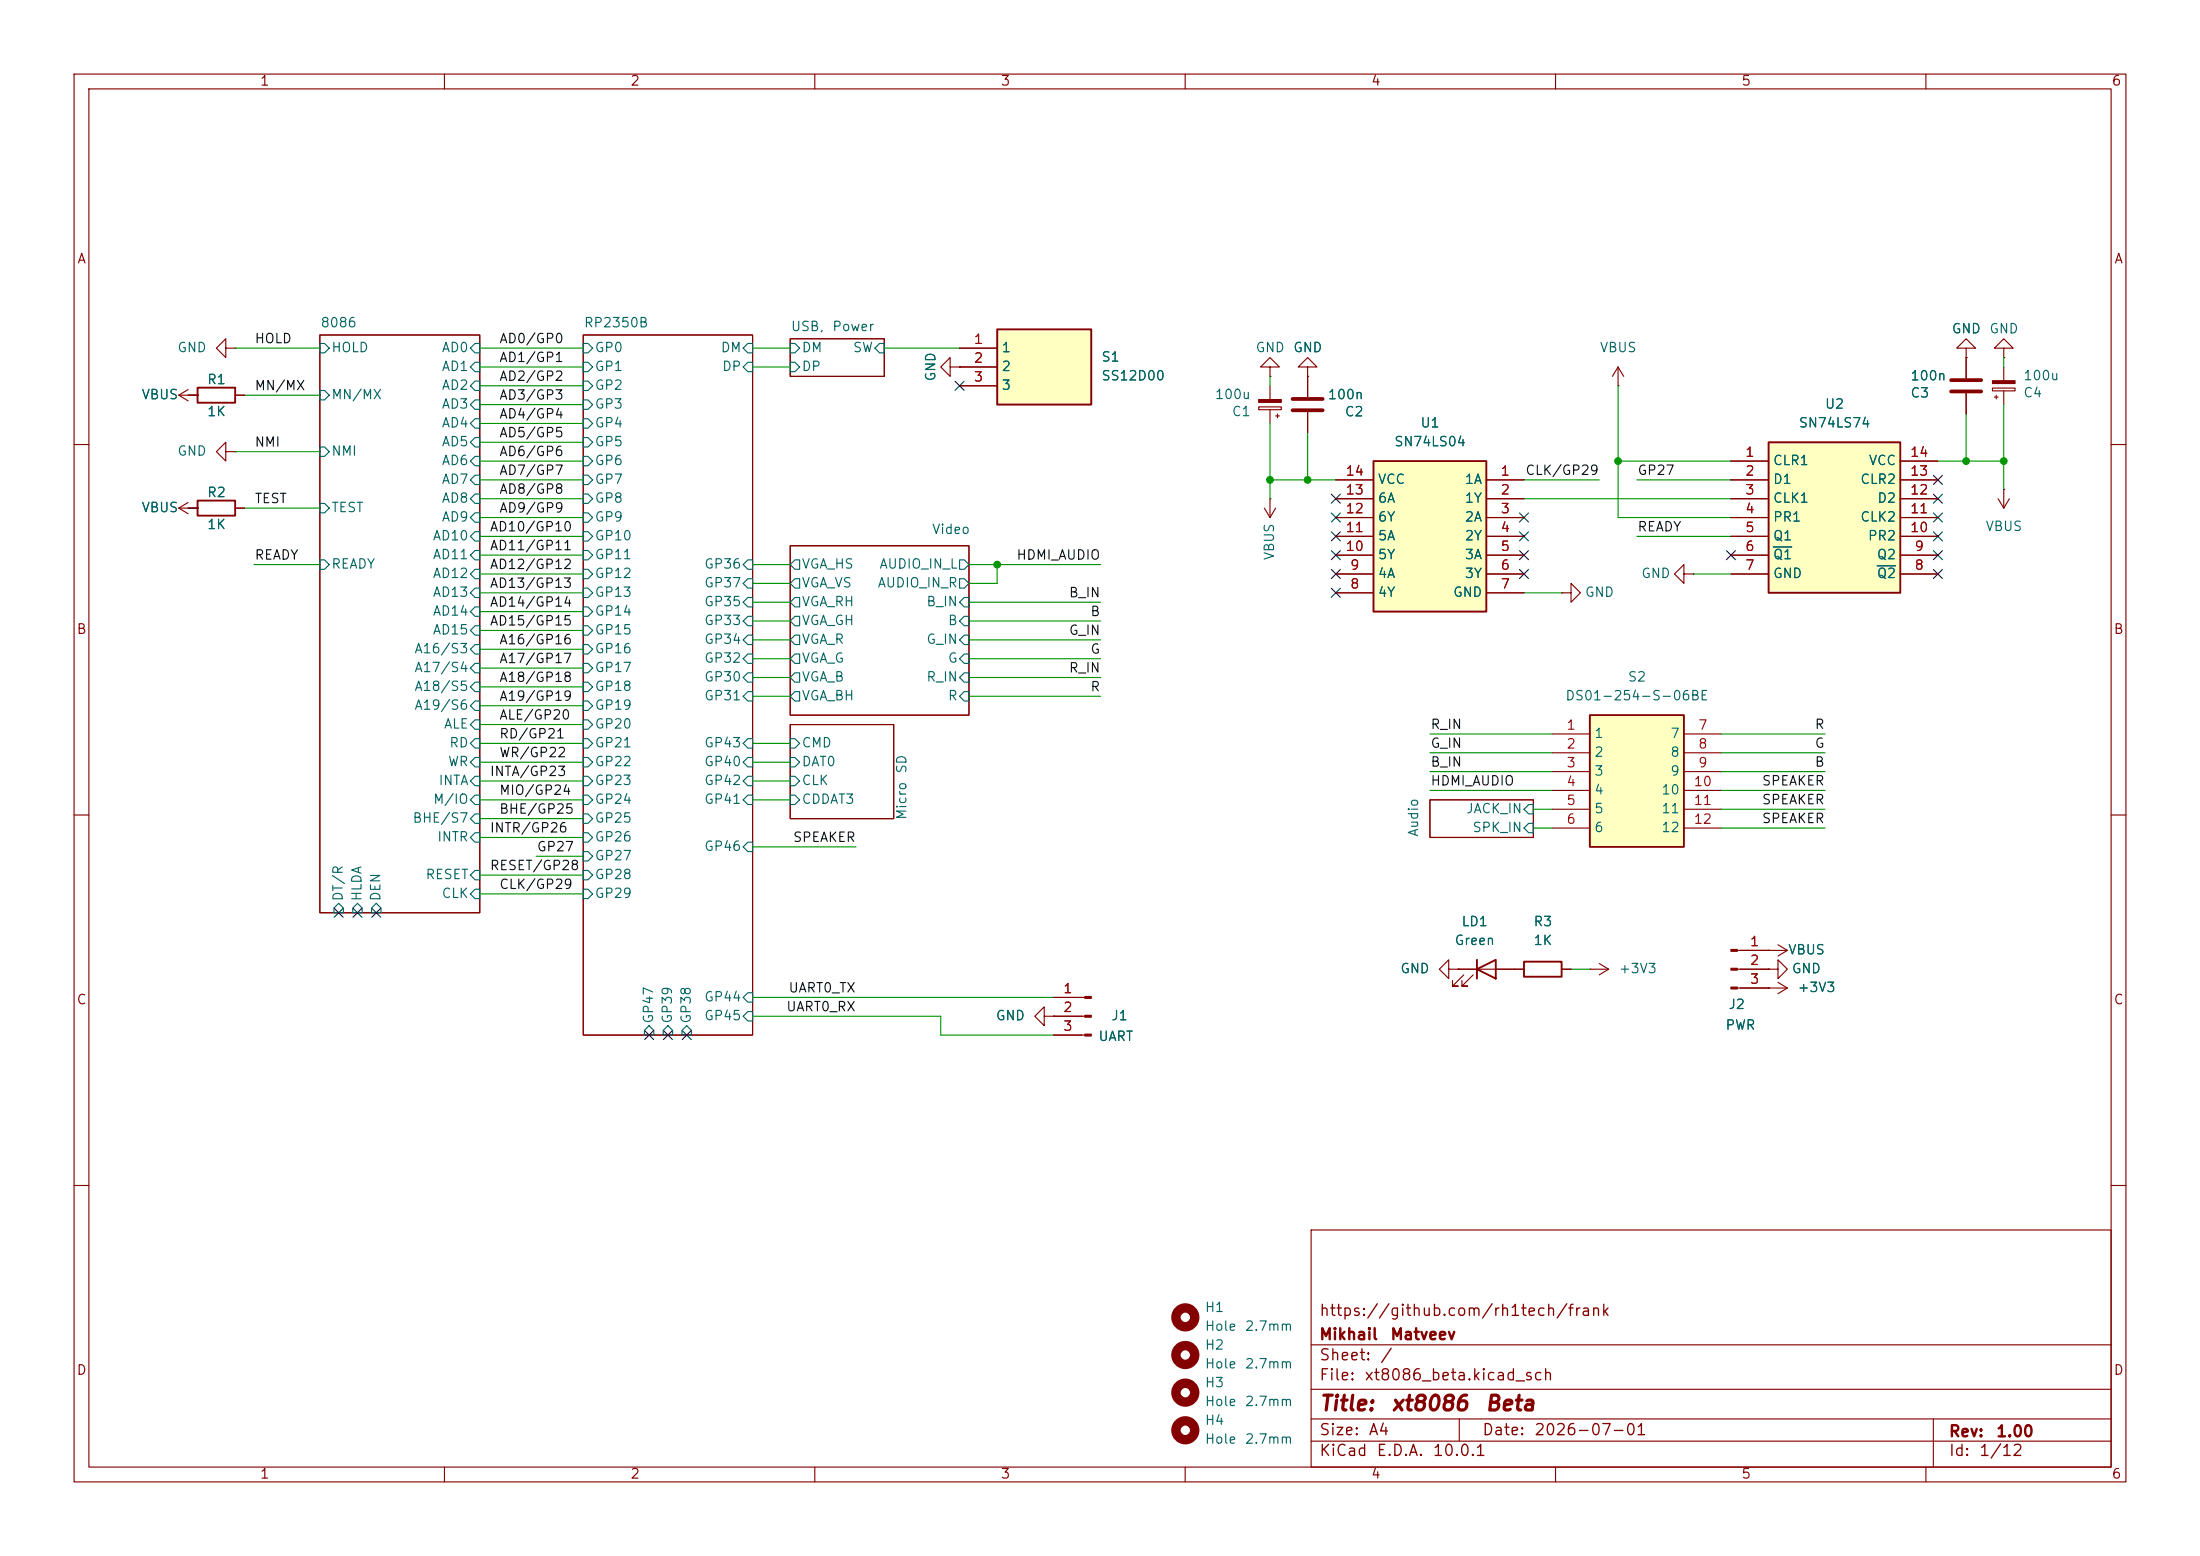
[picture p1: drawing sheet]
<svg xmlns="http://www.w3.org/2000/svg" width="297mm" height="210mm" viewBox="0 0 297 210" stroke-linecap="round" stroke-linejoin="round" font-family="sans-serif">
<g fill="none" stroke="#840000" stroke-width=".15">
<path d="M10 10h277v190h-277zM12 12h273v186h-273zM60 10v2M110 10v2M160 10v2M210 10v2M260 10v2M43.2 45.2h21.6v78h-21.6zM78.7 45.2h22.9v94.5h-22.9zM106.7 45.7h12.7v5.1h-12.7zM10 60h2M106.7 73.7h24.1v22.8h-24.1z"/>
<path d="M285 60h2M106.7 97.8h13.9v12.7h-13.9zM10 110h2M193 108h14v5h-14zM285 110h2M10 160h2M177 166h108v32h-108zM285 160h2M60 198v2M110 198v2M160 198v2M177 194.5h108"/>
<path d="M177 191.5h108M177 187.5h108M177 181.5h108M197 191.5v3M210 198v2M260 198v2M261 191.5v6.5"/>
</g>
<g fill="none" stroke="#006464" stroke-width=".15">
<path d="M43.2 46.4h.6l.6 .6-.6 .6h-.6zM43.2 52.7h.6l.6 .6-.6 .7h-.6zM64.1 46.4h.7v1.2h-.7l-.6-.6zM64.1 48.9h.7v1.3h-.7l-.6-.7zM64.1 51.4h.7v1.3h-.7l-.6-.6zM64.1 54h.7v1.2h-.7l-.6-.6zM64.1 56.5h.7v1.3h-.7l-.6-.6zM64.1 59.1h.7v1.2h-.7l-.6-.6zM78.7 46.4h.7l.6 .6-.6 .6h-.7zM78.7 48.9h.7l.6 .6-.6 .7h-.7zM78.7 51.4h.7l.6 .7-.6 .6h-.7zM78.7 54h.7l.6 .6-.6 .6h-.7z"/>
<path d="M78.7 56.5h.7l.6 .7-.6 .6h-.7zM78.7 59.1h.7l.6 .6-.6 .6h-.7zM100.3 47l.7-.6h.6v1.2h-.6zM101 48.9h.6v1.3h-.6l-.7-.7zM106.7 46.4h.6l.6 .6-.6 .6h-.6zM106.7 48.9h.6l.6 .6-.6 .7h-.6zM118.1 47l.6-.6h.7v1.2h-.7zM43.2 60.3h.6l.6 .7-.6 .6h-.6zM43.2 67.9h.6l.6 .7-.6 .6h-.6zM43.2 75.6h.6l.6 .6-.6 .6h-.6zM64.1 61.6h.7v1.3h-.7l-.6-.7zM64.1 64.1h.7v1.3h-.7l-.6-.6z"/>
<path d="M64.1 66.7h.7v1.2h-.7l-.6-.6zM64.1 69.2h.7v1.3h-.7l-.6-.6zM64.1 71.8h.7v1.2h-.7l-.6-.6zM64.1 74.3h.7v1.3h-.7l-.6-.7zM64.1 76.8h.7v1.3h-.7l-.6-.6zM64.1 79.4h.7v1.2h-.7l-.6-.6zM78.7 61.6h.7l.6 .6-.6 .7h-.7zM78.7 64.1h.7l.6 .7-.6 .6h-.7zM78.7 66.7h.7l.6 .6-.6 .6h-.7zM78.7 69.2h.7l.6 .7-.6 .6h-.7zM78.7 71.8h.7l.6 .6-.6 .6h-.7zM78.7 74.3h.7l.6 .6-.6 .7h-.7z"/>
<path d="M78.7 76.8h.7l.6 .7-.6 .6h-.7zM78.7 79.4h.7l.6 .6-.6 .6h-.7zM100.3 76.2l.7-.6h.6v1.2h-.6zM101 78.1h.6v1.3h-.6l-.7-.7zM107.3 75.6h.6v1.2h-.6l-.6-.6zM107.3 78.1h.6v1.3h-.6l-.6-.7zM129.5 75.6h.7l.6 .6-.6 .6h-.7zM129.5 78.1h.7l.6 .6-.6 .7h-.7zM64.1 87h.7v1.3h-.7l-.6-.7zM64.1 89.5h.7v1.3h-.7l-.6-.6zM64.1 92.1h.7v1.2h-.7l-.6-.6zM64.1 94.6h.7v1.3h-.7l-.6-.6z"/>
<path d="M64.1 81.9h.7v1.3h-.7l-.6-.6zM64.1 84.5h.7v1.2h-.7l-.6-.6zM64.1 97.2h.7v1.2h-.7l-.6-.6zM64.1 99.7h.7v1.3h-.7l-.6-.7zM78.7 81.9h.7l.6 .7-.6 .6h-.7zM78.7 84.5h.7l.6 .6-.6 .6h-.7zM78.7 87h.7l.6 .6-.6 .7h-.7zM78.7 89.5h.7l.6 .7-.6 .6h-.7zM78.7 92.1h.7l.6 .6-.6 .6h-.7zM78.7 94.6h.7l.6 .7-.6 .6h-.7zM78.7 97.2h.7l.6 .6-.6 .6h-.7zM78.7 99.7h.7l.6 .6-.6 .7h-.7z"/>
<path d="M100.3 94l.7-.7h.6v1.3h-.6zM100.3 83.8l.7-.6h.6v1.3h-.6zM100.3 81.3l.7-.7h.6v1.3h-.6zM101 90.8h.6v1.3h-.6l-.7-.7zM101 88.3h.6v1.2h-.6l-.7-.6zM101 85.7h.6v1.3h-.6l-.7-.6zM101 99.7h.6v1.3h-.6l-.7-.7zM106.7 99.7h.6l.6 .6-.6 .7h-.6zM107.3 80.6h.6v1.3h-.6l-.6-.6zM107.3 83.2h.6v1.3h-.6l-.6-.7zM107.3 85.7h.6v1.3h-.6l-.6-.6zM107.3 88.3h.6v1.2h-.6l-.6-.6z"/>
<path d="M107.3 90.8h.6v1.3h-.6l-.6-.7zM107.3 93.3h.6v1.3h-.6l-.6-.6zM130.2 83.2h.6v1.3h-.6l-.7-.7zM130.2 80.6h.6v1.3h-.6l-.7-.6zM130.2 88.3h.6v1.2h-.6l-.7-.6zM130.2 85.7h.6v1.3h-.6l-.7-.6zM130.2 93.3h.6v1.3h-.6l-.7-.6zM130.2 90.8h.6v1.3h-.6l-.7-.7zM64.1 109.9h.7v1.2h-.7l-.6-.6zM64.1 104.8h.7v1.2h-.7l-.6-.6zM64.1 112.4h.7v1.3h-.7l-.6-.7zM64.1 107.3h.7v1.3h-.7l-.6-.6z"/>
<path d="M64.1 117.5h.7v1.2h-.7l-.6-.6zM64.1 102.2h.7v1.3h-.7l-.6-.6zM78.7 102.2h.7l.6 .7-.6 .6h-.7zM78.7 104.8h.7l.6 .6-.6 .6h-.7zM78.7 107.3h.7l.6 .7-.6 .6h-.7zM78.7 109.9h.7l.6 .6-.6 .6h-.7zM78.7 112.4h.7l.6 .6-.6 .7h-.7zM78.7 114.9h.7l.6 .7-.6 .6h-.7zM78.7 117.5h.7l.6 .6-.6 .6h-.7zM100.3 105.4l.7-.6h.6v1.2h-.6zM101 102.2h.6v1.3h-.6l-.7-.6zM101 107.3h.6v1.3h-.6l-.7-.6z"/>
<path d="M101 113.7h.6v1.2h-.6l-.7-.6zM106.7 102.2h.6l.6 .7-.6 .6h-.6zM106.7 104.8h.6l.6 .6-.6 .6h-.6zM106.7 107.3h.6l.6 .7-.6 .6h-.6zM206.4 108.6h.6v1.3h-.6l-.7-.7zM206.4 111.1h.6v1.3h-.6l-.7-.6zM45.7 121.9l.7 .7v.6h-1.3v-.6zM47.6 122.6l.7-.7 .6 .7v.6h-1.3zM50.2 122.6l.6-.7 .6 .7v.6h-1.2zM64.1 120h.7v1.3h-.7l-.6-.6zM78.7 120h.7l.6 .7-.6 .6h-.7zM87.6 138.4l.7 .7v.6h-1.3v-.6z"/>
<path d="M90.2 138.4l.6 .7v.6h-1.3v-.6zM92.7 138.4l.6 .7v.6h-1.2v-.6zM100.3 134.6l.7-.6h.6v1.3h-.6zM101 136.5h.6v1.3h-.6l-.7-.6z"/>
</g>
<path d="M134.6 44.5h12.7v10.1h-12.7z" fill="#ffffc2"/>
<path d="M134.6 44.5h12.7v10.1h-12.7z" fill="none" stroke="#840000" stroke-width=".25"/>
<path d="M128.3 49.5v-1.2l-1.3 1.2 1.3 1.3v-1.3h1.2M129.5 49.5h.1M129.5 47h5.1M129.5 49.5h5.1M129.5 52.1h5.1M269.7 67.3l.8 1.3M270.5 66h.1M270.5 66v2.6M271.3 67.3l-.8 1.3" fill="none" stroke="#840000" stroke-width=".15"/>
<g fill="none" stroke="#840000" stroke-width="1.3">
<circle cx="160" cy="177.8" r="1.27"/>
<circle cx="160" cy="188" r="1.27"/>
</g>
<path d="M185.4 62.2h15.3v20.4h-15.3z" fill="#ffffc2"/>
<path d="M26.7 52.3h5v2.1h-5zM26.7 67.6h5v2h-5zM185.4 62.2h15.3v20.4h-15.3zM199.4 130.8l2.5-1.3v2.6zM199.4 129.5v2.6M205.7 129.8h5.1v2h-5.1z" fill="none" stroke="#840000" stroke-width=".25"/>
<g fill="none" stroke="#840000" stroke-width=".15">
<path d="M24.1 53.3l1.3 .8M24.1 53.3h2.6M25.4 52.6l-1.3 .7M26.7 53.3h.1M30.5 47v-1.3l-1.3 1.3 1.3 1.3v-1.3h1.2M31.7 47h.1M31.7 53.3h1.3M169.9 54.9h3.1v.4h-3.1zM171.4 49.5h1.3l-1.3-1.2-1.2 1.2h1.2v1.3M171.4 50.8h.1M171.4 52.1v1.8M171.4 55.3v1.9"/>
<path d="M172.2 56.1h.5M172.5 55.9v.5M176.5 49.5h1.3l-1.3-1.2-1.2 1.2h1.2v1.3M176.5 50.8h.1M176.5 50.8v2.8M176.5 55.6v2.8M218.4 52.1h.1M218.4 49.5l.8 1.3M218.4 49.5l-.7 1.3M218.4 49.5v2.6M265.4 47h-1.2l1.2-1.3 1.3 1.3h-1.3v1.3M265.4 48.3h.1"/>
<path d="M265.4 48.3v2.8M265.4 53.1v2.8M269 52.4h3v.4h-3zM269.2 53.6h.5M269.5 53.3v.5M270.5 47h-1.3l1.3-1.3 1.3 1.3h-1.3v1.3M270.5 48.3h.1M270.5 49.5v1.9M270.5 52.8v1.8M25.4 68.6h1.3M31.7 68.6h1.3M170.7 68.6l.7 1.3"/>
<path d="M171.4 67.3h.1M171.4 67.3v2.6M172.2 68.6l-.8 1.3M180.3 64.8h5.1M180.3 67.3h5.1M180.3 69.9h5.1M180.3 72.4h5.1M180.3 74.9h5.1M180.3 77.5h5.1M200.7 64.8h5M200.7 67.3h5M200.7 69.9h5"/>
<path d="M200.7 72.4h5M200.7 74.9h5M200.7 77.5h5M227.3 77.5v-1.3l-1.2 1.3 1.2 1.2v-1.2h1.3M228.6 77.5h.1M180.3 80h5.1M200.7 80h5M210.8 80h1.3v-1.3l1.3 1.3-1.3 1.3v-1.3M210.8 80h.1M195.6 130.8v-1.3l-1.3 1.3 1.3 1.3v-1.3h1.2M196.8 130.8h.1M196.8 130.8h8.9"/>
<path d="M197.6 131.6l-1.5 1.5h.7h-.7v-.8M198.9 131.6l-1.5 1.5h.7h-.7v-.8M210.8 130.8h1.3M238.8 133.4h.1M238.8 133.4h2.5M240 132.6l1.3 .8M241.3 133.4l-1.3 .7"/>
</g>
<path d="M174.5 55.4h4.1M174.5 53.8h4.1M263.4 52.8h4.1M263.4 51.3h4.1" fill="none" stroke="#840000" stroke-width=".51"/>
<g fill="#840000" stroke="#840000" stroke-width=".15">
<path d="M169.9 53.9h3.1v.4h-3.1z"/>
<path d="M269 51.4h3v.4h-3z"/>
</g>
<circle cx="160" cy="193" r="1.27" fill="none" stroke="#840000" stroke-width="1.3"/>
<path d="M238.8 59.7h17.7v20.3h-17.7z" fill="#ffffc2"/>
<path d="M238.8 59.7h17.7v20.3h-17.7z" fill="none" stroke="#840000" stroke-width=".25"/>
<g fill="none" stroke="#840000" stroke-width=".15">
<path d="M233.7 62.2h5.1M233.7 64.8h5.1M233.7 67.3h5.1M233.7 69.9h5.1M233.7 72.4h5.1M233.7 74.9h5.1M233.7 77.5h5.1M256.5 62.2h5.1M256.5 64.8h5.1M256.5 67.3h5.1M256.5 69.9h5.1M256.5 72.4h5.1"/>
<path d="M256.5 74.9h5.1M256.5 77.5h5.1M141 137.2v1.2l-1.3-1.2 1.3-1.3v1.3h1.2M142.2 137.2h.1"/>
</g>
<path d="M239.4 73.8h2.5M253.4 76.4h2.5" fill="none" stroke="#006464" stroke-width=".15"/>
<path d="M214.6 96.5h12.7v17.8h-12.7z" fill="#ffffc2"/>
<path d="M214.6 96.5h12.7v17.8h-12.7z" fill="none" stroke="#840000" stroke-width=".25"/>
<g fill="none" stroke="#840000" stroke-width=".15">
<path d="M25.4 53.3h1.3M26.7 53.3h.1M31.7 53.3h1.3M129.5 49.5h.1M129.5 47h5.1M129.5 49.5h5.1M129.5 52.1h5.1M176.5 50.8h.1M176.5 50.8v2.8M176.5 55.6v2.8M265.4 48.3h.1M265.4 48.3v2.8"/>
<path d="M265.4 53.1v2.8M24.1 68.6l1.3 .7M24.1 68.6h2.6M25.4 67.8l-1.3 .8M26.7 68.6h.1M30.5 61v-1.3l-1.3 1.3 1.3 1.2v-1.2h1.2M31.7 61h.1M31.7 68.6h1.3M180.3 64.8h5.1M180.3 67.3h5.1M180.3 69.9h5.1M180.3 72.4h5.1"/>
<path d="M180.3 74.9h5.1M180.3 77.5h5.1M200.7 64.8h5M200.7 67.3h5M200.7 69.9h5M200.7 72.4h5M200.7 74.9h5M200.7 77.5h5M233.7 62.2h5.1M233.7 64.8h5.1M233.7 67.3h5.1M233.7 69.9h5.1"/>
<path d="M233.7 72.4h5.1M233.7 74.9h5.1M233.7 77.5h5.1M256.5 62.2h5.1M256.5 64.8h5.1M256.5 67.3h5.1M256.5 69.9h5.1M256.5 72.4h5.1M256.5 74.9h5.1M256.5 77.5h5.1M180.3 80h5.1M200.7 80h5"/>
<path d="M209.5 99.1h5.1M227.3 99.1h5.1M209.5 101.6h5.1M209.5 104.1h5.1M209.5 106.7h5.1M209.5 109.2h5.1M209.5 111.8h5.1M227.3 101.6h5.1M227.3 104.1h5.1M227.3 106.7h5.1M227.3 109.2h5.1M227.3 111.8h5.1"/>
<path d="M142.2 137.2h.1M142.2 134.6h4.3M142.2 137.2h4.3M142.2 139.7h4.3M196.8 130.8h.1M196.8 130.8h2.6M201.9 130.8h3.8M210.8 130.8h1.3M214.6 130.8h.1M214.6 130.8h2.6M215.9 130l1.3 .8M217.2 130.8l-1.3 .8"/>
<path d="M234.5 128.3h6.8M234.5 130.8h4.3M234.5 133.4h4.3M238.8 128.3h.1M238.8 130.8h1.2v-1.3l1.3 1.3-1.3 1.3v-1.3M238.8 130.8h.1M238.8 133.4h.1M240 127.5l1.3 .8M241.3 128.3l-1.3 .7"/>
</g>
<g fill="#840000" stroke="#840000" stroke-width=".15">
<path d="M146.5 134.5h.8v.2h-.8z"/>
<path d="M146.5 137h.8v.3h-.8z"/>
<path d="M146.5 139.6h.8v.2h-.8z"/>
<path d="M233.7 128.1h.8v.3h-.8z"/>
<path d="M233.7 130.7h.8v.2h-.8z"/>
<path d="M233.7 133.2h.8v.3h-.8z"/>
</g>
<circle cx="160" cy="182.9" r="1.27" fill="none" stroke="#840000" stroke-width="1.3"/>
<g fill="none" stroke="#009600" stroke-width=".15">
<path d="M25.4 53.3h1.3M31.7 47h11.5M33 53.3h10.2M64.8 52.1h13.9M64.8 54.6h13.9M64.8 47h13.9M64.8 49.5h13.9M64.8 57.2h13.9M64.8 59.7h13.9M101.6 47h5.1M101.6 49.5h5.1M119.4 47h10.1"/>
<path d="M171.4 50.8v1.3M171.4 57.2v10.1M176.5 58.4v6.4M218.4 52.1v17.8h15.3M265.4 55.9v6.3M270.5 48.3v1.2M270.5 54.6v11.4M25.4 68.6h1.3M31.7 61h11.5M33 68.6h10.2M34.3 76.2h8.9M64.8 64.8h13.9"/>
<path d="M64.8 62.2h13.9M64.8 67.3h13.9M64.8 72.4h13.9M64.8 74.9h13.9M64.8 69.9h13.9M64.8 77.5h13.9M101.6 78.7h5.1M101.6 76.2h5.1M130.8 76.2h17.8M134.6 76.2v2.5h-3.8M171.4 64.8h8.9M205.7 64.8h10.2"/>
<path d="M205.7 67.3h28M218.4 62.2h15.3M221 64.8h12.7M221 72.4h12.7M228.6 77.5h5.1M261.6 62.2h8.9M64.8 80h13.9M64.8 95.3h13.9M64.8 97.8h13.9M64.8 92.7h13.9M64.8 87.6h13.9M64.8 85.1h13.9"/>
<path d="M64.8 82.6h13.9M64.8 90.2h13.9M101.6 91.4h5.1M101.6 81.3h5.1M101.6 86.4h5.1M101.6 88.9h5.1M101.6 83.8h5.1M101.6 94h5.1M130.8 91.4h17.8M130.8 81.3h17.8M130.8 86.4h17.8M130.8 88.9h17.8"/>
<path d="M130.8 83.8h17.8M130.8 94h17.8M193 99.1h16.5M205.7 80h5.1M232.4 99.1h14M64.8 105.4h13.9M64.8 108h13.9M64.8 110.5h13.9M64.8 113h13.9M64.8 118.1h13.9M64.8 100.3h13.9M64.8 102.9h13.9"/>
<path d="M72.4 115.6h6.3M101.6 105.4h5.1M101.6 108h5.1M101.6 100.3h5.1M101.6 102.9h5.1M101.6 114.3h14M193 104.1h16.5M193 101.6h16.5M193 106.7h16.5M207 111.8h2.5M207 109.2h2.5M232.4 104.1h14"/>
<path d="M232.4 101.6h14M232.4 111.8h14M232.4 109.2h14M232.4 106.7h14M64.8 120.7h13.9M101.6 137.2h25.4v2.5h15.2M101.6 134.6h40.6M212.1 130.8h2.5"/>
</g>
<g fill="none" stroke="#000084" stroke-width=".15">
<path d="M128.9 51.5l1.2 1.2M130.1 51.5l-1.2 1.2M179.7 66.7l1.2 1.2M179.7 74.3l1.2 1.2M179.7 79.4l1.2 1.2M179.7 71.8l1.2 1.2M179.7 69.2l1.2 1.3M179.7 76.9l1.2 1.2M180.9 66.7l-1.2 1.2M180.9 74.3l-1.2 1.2M180.9 79.4l-1.2 1.2M180.9 71.8l-1.2 1.2"/>
<path d="M180.9 69.2l-1.2 1.3M180.9 76.9l-1.2 1.2M205.1 76.9l1.2 1.2M205.1 74.3l1.2 1.2M205.1 69.2l1.2 1.3M205.1 71.8l1.2 1.2M206.3 76.9l-1.2 1.2M206.3 74.3l-1.2 1.2M206.3 69.2l-1.2 1.3M206.3 71.8l-1.2 1.2M233.1 74.3l1.2 1.2M234.3 74.3l-1.2 1.2"/>
<path d="M261 69.2l1.2 1.3M261 71.8l1.2 1.2M261 66.7l1.2 1.2M261 74.3l1.2 1.2M261 64.2l1.2 1.2M261 76.9l1.2 1.2M262.2 69.2l-1.2 1.3M262.2 71.8l-1.2 1.2M262.2 66.7l-1.2 1.2M262.2 74.3l-1.2 1.2M262.2 64.2l-1.2 1.2M262.2 76.9l-1.2 1.2"/>
<path d="M45.1 122.6l1.2 1.2M46.3 122.6l-1.2 1.2M47.7 122.6l1.2 1.2M48.9 122.6l-1.2 1.2M50.2 122.6l1.2 1.2M51.4 122.6l-1.2 1.2M87 139.1l1.2 1.2M88.2 139.1l-1.2 1.2M89.6 139.1l1.2 1.2M90.8 139.1l-1.2 1.2M92.1 139.1l1.2 1.2M93.3 139.1l-1.2 1.2"/>
</g>
<path d="M239.4 73.8h2.5M253.4 76.4h2.5" fill="none" stroke="#006464" stroke-width=".15"/>
<g fill="#009600" stroke="#009600" stroke-width=".14">
<circle cx="265.4" cy="62.2" r=".46"/>
<circle cx="270.5" cy="62.2" r=".46"/>
<circle cx="218.4" cy="62.2" r=".46"/>
<circle cx="176.5" cy="64.8" r=".46"/>
<circle cx="171.4" cy="64.8" r=".46"/>
<circle cx="134.6" cy="76.2" r=".46"/>
</g>
<g font-size="2" fill="#840000">
<text x="178" y="190.9">Title:</text>
<text x="187.7" y="190.9">xt8086</text>
<text x="200.4" y="190.9">Beta</text>
</g>
<g font-size="1.5" fill="#840000">
<text x="178" y="178">https://github.com/rh1tech/frank</text>
<text x="178" y="184">Sheet:</text>
<text x="178" y="181.2">Mikhail</text>
<text x="186.2" y="184">/</text>
<text x="187.6" y="181.2">Matveev</text>
<text x="178" y="186.7">File:</text>
<text x="184.1" y="186.7">xt8086_beta.kicad_sch</text>
<text x="178" y="196.9">KiCad</text>
<text x="178" y="194.1">Size:</text>
<text x="184.7" y="194.1">A4</text>
<text x="185.7" y="196.9">E.D.A.</text>
<text x="193.3" y="196.9">10.0.1</text>
<text x="200" y="194.1">Date:</text>
<text x="207" y="194.1">2026-07-01</text>
<text x="263" y="194.3">Rev:</text>
<text x="263" y="196.9">Id:</text>
<text x="267.1" y="196.9">1/12</text>
<text x="269.4" y="194.3">1.00</text>
</g>
<g font-size="1.3" fill="#840000">
<text x="35" y="11.9">1</text>
<text x="85" y="11.9">2</text>
<text x="135" y="11.9">3</text>
<text x="185" y="11.9">4</text>
<text x="235" y="11.9">5</text>
<text x="285" y="11.9">6</text>
<text x="10.3" y="35.9">A</text>
<text x="285.3" y="35.9">A</text>
<text x="10.3" y="85.9">B</text>
<text x="285.3" y="85.9">B</text>
<text x="10.3" y="135.9">C</text>
<text x="285.3" y="135.9">C</text>
<text x="10.3" y="185.9">D</text>
<text x="285.3" y="185.9">D</text>
<text x="35" y="199.9">1</text>
<text x="85" y="199.9">2</text>
<text x="135" y="199.9">3</text>
<text x="185" y="199.9">4</text>
<text x="235" y="199.9">5</text>
<text x="285" y="199.9">6</text>
</g>
<g font-size="1.3" fill="#006464">
<text x="23.9" y="47.9">GND</text>
<text x="43.2" y="44.5">8086</text>
<text x="44.6" y="47.9">HOLD</text>
<text x="59.5" y="47.9">AD0</text>
<text x="78.7" y="44.5">RP2350B</text>
<text x="80.2" y="47.9">GP0</text>
<text x="97.2" y="47.9">DM</text>
<text x="106.7" y="45">USB,</text>
<text x="108.1" y="47.9">DM</text>
<text x="112.3" y="45">Power</text>
<text x="115.1" y="47.9">SW</text>
<text x="135.1" y="47.9">1</text>
<text x="169.4" y="47.9">GND</text>
<text x="174.5" y="47.9">GND</text>
<text x="215.9" y="47.9">VBUS</text>
<text x="263.4" y="45.3">GND</text>
<text x="268.5" y="45.3">GND</text>
<text x="27.9" y="52.2">R1</text>
<text x="59.5" y="50.4">AD1</text>
<text x="59.5" y="52.9">AD2</text>
<text x="80.2" y="50.4">GP1</text>
<text x="80.2" y="52.9">GP2</text>
<text x="97.4" y="50.4">DP</text>
<text x="108.1" y="50.4">DP</text>
<text x="126.6" y="51.6" transform="rotate(-90 126.6 51.6)">GND</text>
<text x="135.1" y="50.4">2</text>
<text x="135.1" y="52.9">3</text>
<text x="148.6" y="49.1">S1</text>
<text x="148.6" y="51.7">SS12D00</text>
<text x="257.8" y="54">C3</text>
<text x="257.8" y="51.7">100n</text>
<text x="273.1" y="53.9">C4</text>
<text x="273.1" y="51.6">100u</text>
<text x="19" y="54.2">VBUS</text>
<text x="27.9" y="56.5">1K</text>
<text x="44.6" y="54.2">MN/MX</text>
<text x="59.5" y="55.5">AD3</text>
<text x="59.5" y="58">AD4</text>
<text x="80.2" y="55.5">GP3</text>
<text x="80.2" y="58">GP4</text>
<text x="163.9" y="54.2">100u</text>
<text x="166.2" y="56.5">C1</text>
<text x="179.2" y="54.2">100n</text>
<text x="181.5" y="56.5">C2</text>
<text x="191.7" y="58">U1</text>
<text x="242.7" y="58">SN74LS74</text>
<text x="246.3" y="55.5">U2</text>
<text x="23.9" y="61.8">GND</text>
<text x="44.6" y="61.8">NMI</text>
<text x="59.5" y="60.6">AD5</text>
<text x="59.5" y="63.1">AD6</text>
<text x="59.5" y="65.6">AD7</text>
<text x="80.2" y="60.6">GP5</text>
<text x="80.2" y="63.1">GP6</text>
<text x="80.2" y="65.6">GP7</text>
<text x="185.9" y="65.6">VCC</text>
<text x="188.1" y="60.6">SN74LS04</text>
<text x="197.7" y="65.6">1A</text>
<text x="239.3" y="63.1">CLR1</text>
<text x="239.3" y="65.6">D1</text>
<text x="251.1" y="65.6">CLR2</text>
<text x="252.2" y="63.1">VCC</text>
<text x="19" y="69.4">VBUS</text>
<text x="27.9" y="67.4">R2</text>
<text x="27.9" y="71.7">1K</text>
<text x="44.6" y="69.4">TEST</text>
<text x="59.5" y="68.2">AD8</text>
<text x="59.5" y="70.7">AD9</text>
<text x="80.2" y="68.2">GP8</text>
<text x="80.2" y="70.7">GP9</text>
<text x="185.9" y="70.7">6Y</text>
<text x="185.9" y="68.2">6A</text>
<text x="197.7" y="68.2">1Y</text>
<text x="197.7" y="70.7">2A</text>
<text x="239.3" y="68.2">CLK1</text>
<text x="239.3" y="70.7">PR1</text>
<text x="251.1" y="70.7">CLK2</text>
<text x="253.3" y="68.2">D2</text>
<text x="268" y="72">VBUS</text>
<text x="44.6" y="77.1">READY</text>
<text x="58.3" y="73.3">AD10</text>
<text x="58.3" y="75.8">AD11</text>
<text x="80.2" y="73.3">GP10</text>
<text x="80.2" y="75.8">GP11</text>
<text x="95" y="77.1">GP36</text>
<text x="108.1" y="77.1">VGA_HS</text>
<text x="118.6" y="77.1">AUDIO_IN_L</text>
<text x="125.7" y="72.4">Video</text>
<text x="172.3" y="75.7" transform="rotate(-90 172.3 75.7)">VBUS</text>
<text x="185.9" y="75.8">5Y</text>
<text x="185.9" y="73.3">5A</text>
<text x="197.7" y="73.3">2Y</text>
<text x="197.7" y="75.8">3A</text>
<text x="239.3" y="73.3">Q1</text>
<text x="239.3" y="75.8">Q1</text>
<text x="252.1" y="73.3">PR2</text>
<text x="253.3" y="75.8">Q2</text>
<text x="58.3" y="78.3">AD12</text>
<text x="58.3" y="80.9">AD13</text>
<text x="58.3" y="83.4">AD14</text>
<text x="80.2" y="78.3">GP12</text>
<text x="80.2" y="80.9">GP13</text>
<text x="80.2" y="83.4">GP14</text>
<text x="95" y="82.1">GP35</text>
<text x="95" y="79.6">GP37</text>
<text x="108.1" y="79.6">VGA_VS</text>
<text x="108.1" y="82.1">VGA_RH</text>
<text x="118.4" y="79.6">AUDIO_IN_R</text>
<text x="125" y="82.1">B_IN</text>
<text x="185.9" y="80.9">4Y</text>
<text x="185.9" y="78.3">4A</text>
<text x="196.1" y="80.9">GND</text>
<text x="197.7" y="78.3">3Y</text>
<text x="213.9" y="80.9">GND</text>
<text x="221.5" y="78.3">GND</text>
<text x="239.3" y="78.3">GND</text>
<text x="253.3" y="78.3">Q2</text>
<text x="55.8" y="88.5">A16/S3</text>
<text x="58.3" y="86">AD15</text>
<text x="80.2" y="86">GP15</text>
<text x="80.2" y="88.5">GP16</text>
<text x="95" y="89.8">GP32</text>
<text x="95" y="84.7">GP33</text>
<text x="95" y="87.2">GP34</text>
<text x="108.1" y="84.7">VGA_GH</text>
<text x="108.1" y="87.2">VGA_R</text>
<text x="108.1" y="89.8">VGA_G</text>
<text x="125" y="87.2">G_IN</text>
<text x="127.9" y="84.7">B</text>
<text x="127.9" y="89.8">G</text>
<text x="55.8" y="91">A17/S4</text>
<text x="55.8" y="93.6">A18/S5</text>
<text x="80.2" y="91">GP17</text>
<text x="80.2" y="93.6">GP18</text>
<text x="95" y="92.3">GP30</text>
<text x="95" y="94.8">GP31</text>
<text x="108.1" y="92.3">VGA_B</text>
<text x="108.1" y="94.8">VGA_BH</text>
<text x="125" y="92.3">R_IN</text>
<text x="127.9" y="94.8">R</text>
<text x="211.2" y="94.8">DS01-254-S-06BE</text>
<text x="219.7" y="92.3">S2</text>
<text x="55.8" y="96.1">A19/S6</text>
<text x="59.8" y="98.7">ALE</text>
<text x="60.6" y="101.2">RD</text>
<text x="80.2" y="96.1">GP19</text>
<text x="80.2" y="98.7">GP20</text>
<text x="80.2" y="101.2">GP21</text>
<text x="95" y="101.2">GP43</text>
<text x="108.1" y="101.2">CMD</text>
<text x="215.1" y="99.9">1</text>
<text x="225.4" y="99.9">7</text>
<text x="59.1" y="106.3">INTA</text>
<text x="60.4" y="103.7">WR</text>
<text x="80.2" y="103.7">GP22</text>
<text x="80.2" y="106.3">GP23</text>
<text x="95" y="103.7">GP40</text>
<text x="95" y="106.3">GP42</text>
<text x="108.1" y="103.7">DAT0</text>
<text x="108.1" y="106.3">CLK</text>
<text x="122.7" y="104.5" transform="rotate(-90 122.7 104.5)">SD</text>
<text x="215.1" y="102.5">2</text>
<text x="215.1" y="105">3</text>
<text x="215.1" y="107.5">4</text>
<text x="224.2" y="107.5">10</text>
<text x="225.4" y="102.5">8</text>
<text x="225.4" y="105">9</text>
<text x="55.6" y="111.4">BHE/S7</text>
<text x="58.4" y="108.8">M/IO</text>
<text x="58.9" y="113.9">INTR</text>
<text x="80.2" y="108.8">GP24</text>
<text x="80.2" y="111.4">GP25</text>
<text x="80.2" y="113.9">GP26</text>
<text x="95" y="108.8">GP41</text>
<text x="108.1" y="108.8">CDDAT3</text>
<text x="122.7" y="110.7" transform="rotate(-90 122.7 110.7)">Micro</text>
<text x="191.8" y="113" transform="rotate(-90 191.8 113)">Audio</text>
<text x="197.8" y="110.1">JACK_IN</text>
<text x="198.7" y="112.6">SPK_IN</text>
<text x="215.1" y="110.1">5</text>
<text x="215.1" y="112.6">6</text>
<text x="224.2" y="110.1">11</text>
<text x="224.2" y="112.6">12</text>
<text x="57.4" y="119">RESET</text>
<text x="80.2" y="116.4">GP27</text>
<text x="80.2" y="119">GP28</text>
<text x="95" y="115.2">GP46</text>
<text x="46.6" y="121.7" transform="rotate(-90 46.6 121.7)">DT/R</text>
<text x="49.1" y="121.7" transform="rotate(-90 49.1 121.7)">HLDA</text>
<text x="51.7" y="121.7" transform="rotate(-90 51.7 121.7)">DEN</text>
<text x="59.5" y="121.5">CLK</text>
<text x="80.2" y="121.5">GP29</text>
<text x="197.2" y="125.3">LD1</text>
<text x="206.9" y="125.3">R3</text>
<text x="189" y="131.7">GND</text>
<text x="196.3" y="127.9">Green</text>
<text x="206.9" y="127.9">1K</text>
<text x="218.4" y="131.7">+3V3</text>
<text x="241.3" y="129.1">VBUS</text>
<text x="241.8" y="131.7">GND</text>
<text x="95" y="135.5">GP44</text>
<text x="233.3" y="136.5">J2</text>
<text x="242.6" y="134.2">+3V3</text>
<text x="88.5" y="138.2" transform="rotate(-90 88.5 138.2)">GP47</text>
<text x="91" y="138.2" transform="rotate(-90 91 138.2)">GP39</text>
<text x="93.6" y="138.2" transform="rotate(-90 93.6 138.2)">GP38</text>
<text x="95" y="138">GP45</text>
<text x="134.3" y="138">GND</text>
<text x="148.2" y="140.8">UART</text>
<text x="149.9" y="138">J1</text>
<text x="232.9" y="139.3">PWR</text>
<text x="162.6" y="179.9">Hole</text>
<text x="162.6" y="177.4">H1</text>
<text x="168" y="179.9">2.7mm</text>
<text x="162.6" y="185">Hole</text>
<text x="162.6" y="182.5">H2</text>
<text x="168" y="185">2.7mm</text>
<text x="162.6" y="190.1">Hole</text>
<text x="162.6" y="187.6">H3</text>
<text x="168" y="190.1">2.7mm</text>
<text x="162.6" y="195.2">Hole</text>
<text x="162.6" y="192.6">H4</text>
<text x="168" y="195.2">2.7mm</text>
</g>
<g font-size="1.3" fill="#0f0f0f">
<text x="34.3" y="46.6">HOLD</text>
<text x="67.3" y="46.6">AD0/GP0</text>
<text x="34.3" y="53">MN/MX</text>
<text x="67.3" y="49.2">AD1/GP1</text>
<text x="67.3" y="51.7">AD2/GP2</text>
<text x="67.3" y="59.3">AD5/GP5</text>
<text x="67.3" y="56.8">AD4/GP4</text>
<text x="67.3" y="54.3">AD3/GP3</text>
<text x="34.3" y="60.6">NMI</text>
<text x="67.3" y="64.4">AD7/GP7</text>
<text x="67.3" y="61.9">AD6/GP6</text>
<text x="205.8" y="64.4">CLK/GP29</text>
<text x="221" y="64.4">GP27</text>
<text x="34.3" y="68.2">TEST</text>
<text x="67.3" y="69.5">AD9/GP9</text>
<text x="67.3" y="67">AD8/GP8</text>
<text x="34.3" y="75.9">READY</text>
<text x="66" y="77.1">AD12/GP12</text>
<text x="66" y="74.6">AD11/GP11</text>
<text x="66" y="72">AD10/GP10</text>
<text x="137.1" y="75.9">HDMI_AUDIO</text>
<text x="221" y="72">READY</text>
<text x="66" y="79.7">AD13/GP13</text>
<text x="66" y="82.2">AD14/GP14</text>
<text x="144.2" y="80.9">B_IN</text>
<text x="147.1" y="83.5">B</text>
<text x="66" y="84.7">AD15/GP15</text>
<text x="67.3" y="87.3">A16/GP16</text>
<text x="67.3" y="89.8">A17/GP17</text>
<text x="144.2" y="86">G_IN</text>
<text x="147.1" y="88.6">G</text>
<text x="67.3" y="94.9">A19/GP19</text>
<text x="67.3" y="92.4">A18/GP18</text>
<text x="144.2" y="91.1">R_IN</text>
<text x="147.1" y="93.6">R</text>
<text x="67.3" y="100">RD/GP21</text>
<text x="67.3" y="97.4">ALE/GP20</text>
<text x="193" y="101.3">G_IN</text>
<text x="193" y="98.7">R_IN</text>
<text x="244.9" y="98.7">R</text>
<text x="244.9" y="101.3">G</text>
<text x="66" y="105.1">INTA/GP23</text>
<text x="67.3" y="102.5">WR/GP22</text>
<text x="67.3" y="107.6">MIO/GP24</text>
<text x="193" y="106.3">HDMI_AUDIO</text>
<text x="193" y="103.8">B_IN</text>
<text x="237.8" y="106.3">SPEAKER</text>
<text x="244.9" y="103.8">B</text>
<text x="66" y="112.7">INTR/GP26</text>
<text x="67.3" y="110.1">BHE/GP25</text>
<text x="107" y="114">SPEAKER</text>
<text x="237.8" y="108.9">SPEAKER</text>
<text x="237.8" y="111.4">SPEAKER</text>
<text x="66" y="117.8">RESET/GP28</text>
<text x="72.4" y="115.2">GP27</text>
<text x="67.3" y="120.3">CLK/GP29</text>
<text x="106.1" y="136.8">UART0_RX</text>
<text x="106.4" y="134.3">UART0_TX</text>
</g>
<g font-size="1.3" fill="#a90000">
<text x="131.4" y="46.7">1</text>
<text x="131.4" y="49.3">2</text>
<text x="131.4" y="51.8">3</text>
<text x="181.6" y="64.5">14</text>
<text x="202.5" y="64.5">1</text>
<text x="235.5" y="62">1</text>
<text x="235.5" y="64.5">2</text>
<text x="257.8" y="64.5">13</text>
<text x="257.8" y="62">14</text>
<text x="181.6" y="69.6">12</text>
<text x="181.6" y="67.1">13</text>
<text x="202.5" y="67.1">2</text>
<text x="202.5" y="69.6">3</text>
<text x="235.5" y="67.1">3</text>
<text x="235.5" y="69.6">4</text>
<text x="257.8" y="69.6">11</text>
<text x="257.8" y="67.1">12</text>
<text x="181.6" y="74.7">10</text>
<text x="181.6" y="72.1">11</text>
<text x="182.2" y="77.2">9</text>
<text x="202.5" y="72.1">4</text>
<text x="202.5" y="74.7">5</text>
<text x="202.5" y="77.2">6</text>
<text x="235.5" y="72.1">5</text>
<text x="235.5" y="74.7">6</text>
<text x="235.5" y="77.2">7</text>
<text x="257.8" y="72.1">10</text>
<text x="258.4" y="77.2">8</text>
<text x="258.4" y="74.7">9</text>
<text x="182.2" y="79.8">8</text>
<text x="202.5" y="79.8">7</text>
<text x="211.4" y="98.8">1</text>
<text x="211.4" y="101.3">2</text>
<text x="229.2" y="98.8">7</text>
<text x="229.2" y="101.3">8</text>
<text x="211.4" y="103.9">3</text>
<text x="211.4" y="106.4">4</text>
<text x="228.6" y="106.4">10</text>
<text x="229.2" y="103.9">9</text>
<text x="211.4" y="109">5</text>
<text x="211.4" y="111.5">6</text>
<text x="228.6" y="109">11</text>
<text x="228.6" y="111.5">12</text>
<text x="236.1" y="128">1</text>
<text x="236.1" y="130.6">2</text>
<text x="143.4" y="134.4">1</text>
<text x="143.4" y="136.9">2</text>
<text x="236.1" y="133.1">3</text>
<text x="143.4" y="139.4">3</text>
</g>
</svg>
